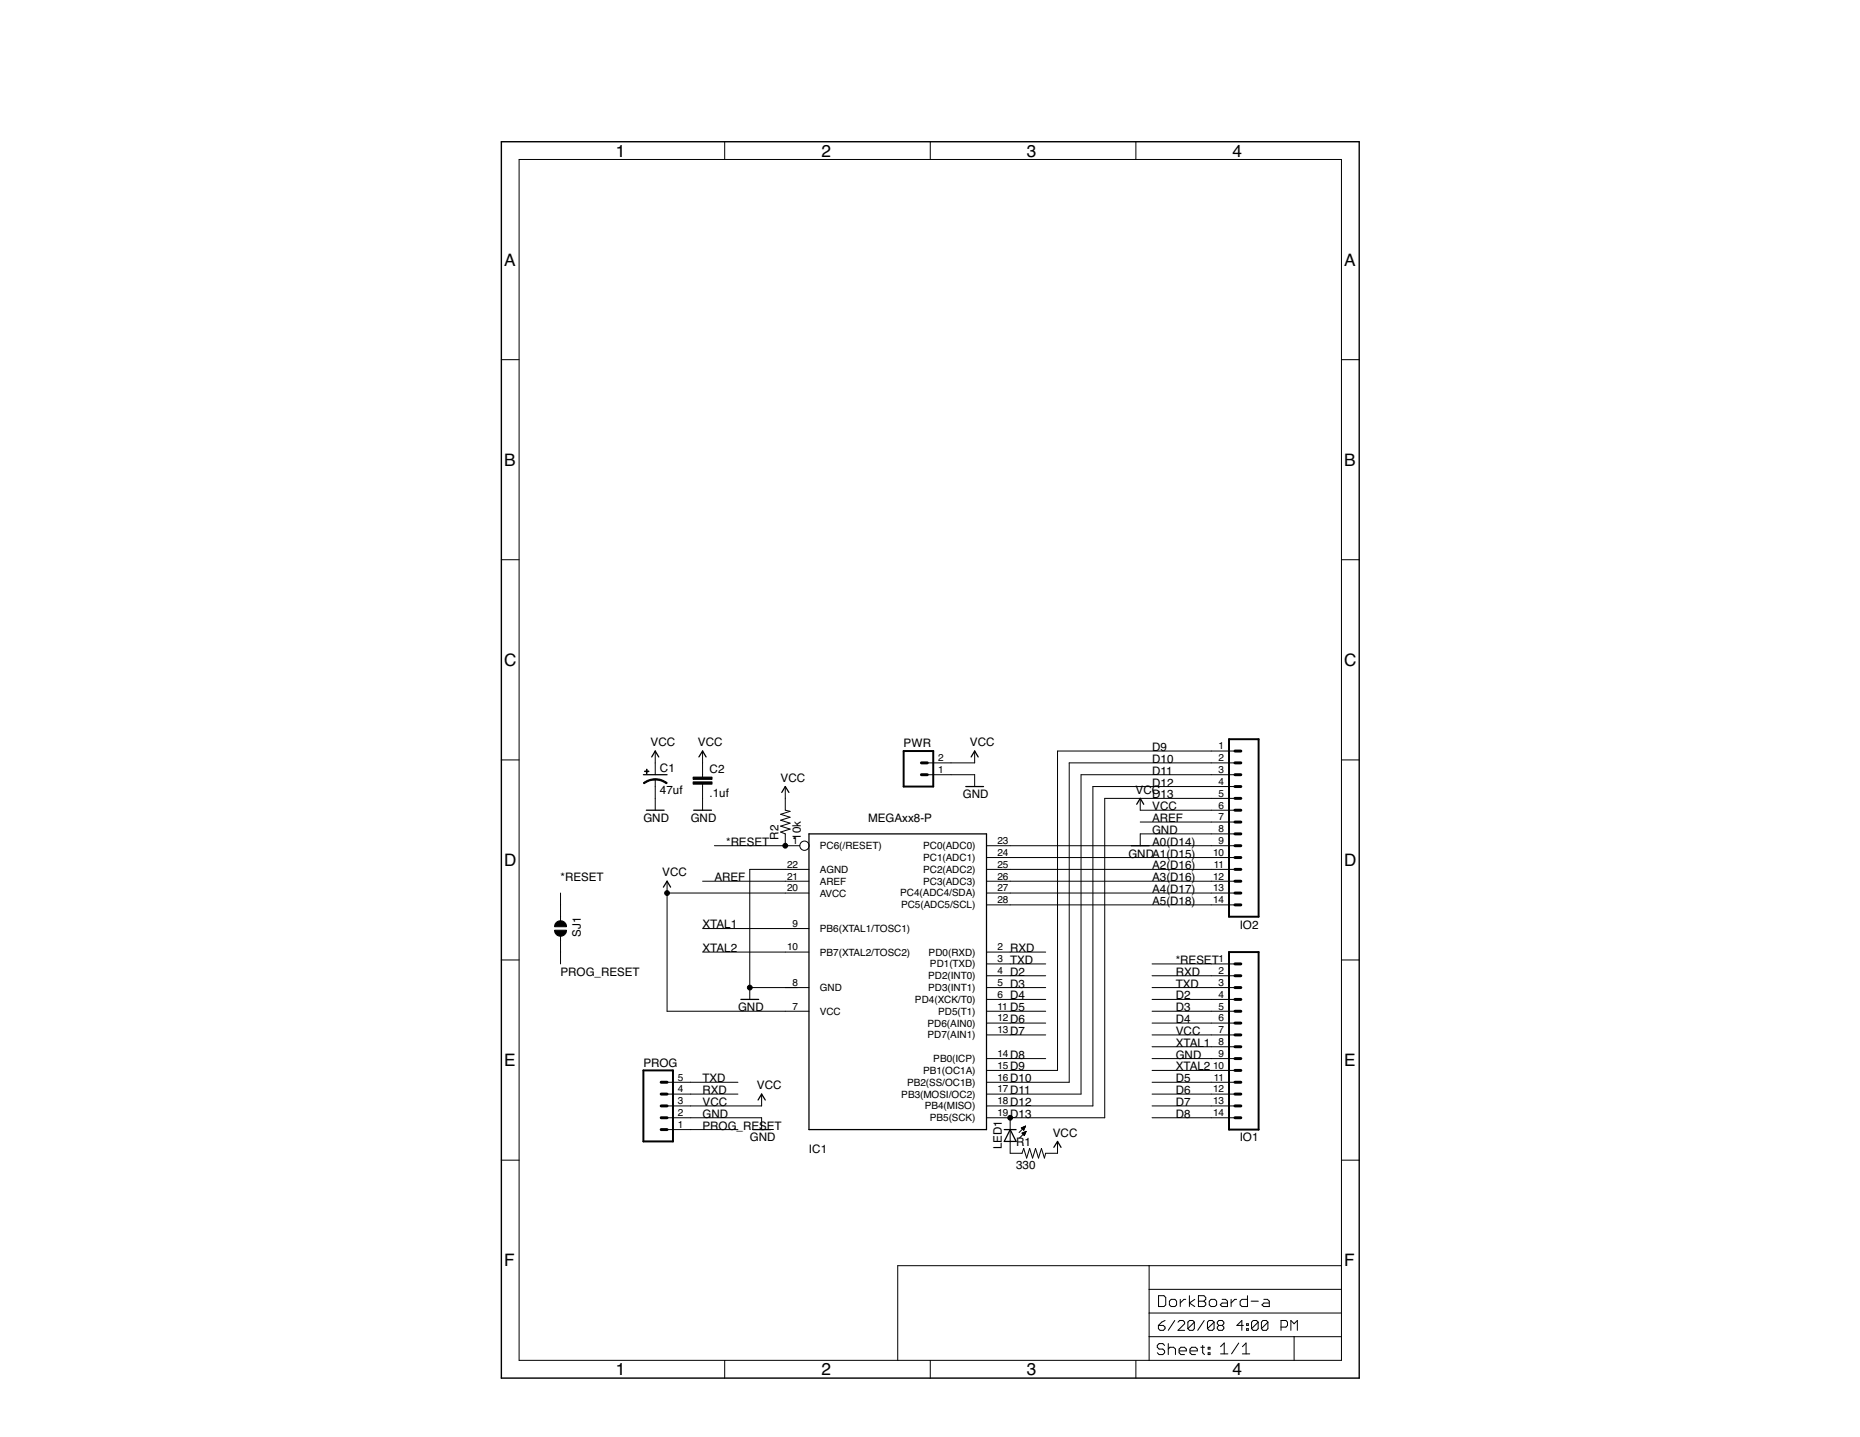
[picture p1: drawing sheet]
<svg xmlns="http://www.w3.org/2000/svg" width="279mm" height="216mm" viewBox="0 0 279 216" stroke-linecap="round" stroke-linejoin="round" font-family="sans-serif">
<g fill="#000" stroke="#000" stroke-width=".15">
<path d="M78 24v180.4zM108.9 21.3v2.7zM139.7 21.3v2.7zM170.6 21.3v2.7zM78 24h123.5zM75.3 54h2.7zM201.5 54h2.7zM75.3 84.1h2.7zM201.5 84.1h2.7zM75.3 114.2h2.7zM98.4 117.1v1.1zM98.4 114.6v1.8z"/>
<path d="M98.4 118.2v1.8zM98.4 120v1.7zM98.4 112.8v1.8zM105.5 114.6v1.8zM105.5 118.2v1.8zM105.5 116.4v.4zM105.5 117.8v.4zM105.5 120v1.7zM105.5 112.8v1.8zM118 120v1.7zM118 118.2v1.8zM139.3 116.4h3.6z"/>
<path d="M139.3 114.6h3.6zM142.9 116.4h3.5zM142.9 114.6h3.5zM146.4 116.4v1.8zM146.4 112.8v1.8zM158.9 112.8v48zM160.6 114.6v48zM162.4 116.4v48zM164.2 118.2v48zM165.9 120v47.9zM158.9 112.8h23zM160.6 114.6h21.3z"/>
<path d="M162.4 116.4h19.5zM164.2 118.2h17.7zM165.9 120h16zM181.9 112.8h3.6zM181.9 114.6h3.6zM181.9 116.4h3.6zM181.9 118.2h3.6zM181.9 120h3.6zM201.5 114.2h2.7zM84.2 134.2v1.8zM84.2 136v1.7zM84.2 137.7v.6z"/>
<path d="M100.2 134.2v17.7zM100.2 132.4v1.8zM112.6 130.6v17.8zM117.3 125l1.4-.4zM117.3 124.1l1.4-.4zM117.3 123.2l1.4-.4zM117.3 122.3l1.4-.4zM112.6 130.6h5.4zM100.2 134.2h17.8zM107.3 127.1h10.7zM105.5 132.4h12.5zM105.5 139.5h12.5z"/>
<path d="M118 139.5h3.5zM118 130.6h3.5zM118 132.4h3.5zM118 134.2h3.5zM118 127.1h2.1zM118 125.3v1.8zM117.3 125l.7 .3zM117.3 124.1l1.4 .5zM117.3 123.2l1.4 .5zM117.3 122.3l1.4 .5zM118 121.7l.7 .2zM151.7 127.1h30.2z"/>
<path d="M151.7 128.8h30.2zM151.7 130.6h30.2zM151.7 132.4h30.2zM151.7 134.2h30.2zM151.7 136h30.2zM148.2 136h3.5zM148.2 134.2h3.5zM148.2 132.4h3.5zM148.2 130.6h3.5zM148.2 128.8h3.5zM148.2 127.1h3.5zM171.3 125.3h10.6z"/>
<path d="M171.3 121.7h10.6zM171.3 123.5h10.6zM171.3 120v1.7zM171.3 125.3v1.8zM181.9 121.7h3.6zM181.9 123.5h3.6zM181.9 125.3h3.6zM181.9 127.1h3.6zM181.9 128.8h3.6zM181.9 130.6h3.6zM181.9 132.4h3.6zM181.9 134.2h3.6z"/>
<path d="M181.9 136h3.6zM75.3 144.2h2.7zM84.2 143v1.8zM84.2 141.3v1.7zM84.2 140.7v.6zM100.2 151.9h17.8zM112.6 148.4h7.1zM112.6 148.4v1.8zM105.5 143h12.5zM118 143h3.5zM118 148.4h3.5zM118 151.9h3.5z"/>
<path d="M151.7 151.9h5.4zM151.7 153.7h5.4zM151.7 155.5h5.4zM151.7 159h5.4zM148.2 159h3.5zM148.2 155.5h3.5zM148.2 153.7h3.5zM148.2 151.9h3.5zM148.2 150.2h3.5zM148.2 148.4h3.5zM148.2 146.6h3.5zM148.2 144.8h3.5z"/>
<path d="M148.2 143h3.5zM151.7 143h5.4zM151.7 144.8h5.4zM151.7 148.4h5.4zM151.7 146.6h5.4zM151.7 150.2h5.4zM173.1 159h8.8zM173.1 155.5h8.8zM173.1 157.3h8.8zM173.1 144.8h8.8zM173.1 146.6h8.8zM173.1 148.4h8.8z"/>
<path d="M173.1 151.9h8.8zM173.1 150.2h8.8zM173.1 153.7h8.8zM181.9 144.8h3.6zM181.9 146.6h3.6zM181.9 148.4h3.6zM181.9 150.2h3.6zM181.9 151.9h3.6zM181.9 153.7h3.6zM181.9 155.5h3.6zM181.9 157.3h3.6zM181.9 159h3.6z"/>
<path d="M201.5 144.2h2.7zM75.3 174.3h2.7zM103.8 167.9h10.6zM103.8 164.4h7zM103.8 162.6h7zM103.8 169.7h7zM100.2 169.7h3.6zM100.2 167.9h3.6zM100.2 166.2h3.6zM100.2 164.4h3.6zM100.2 162.6h3.6zM103.8 166.2h10.6z"/>
<path d="M114.4 167.9v1.8zM114.4 164.4v1.8zM148.2 167.9h3.5zM148.2 166.2h3.5zM148.2 164.4h3.5zM148.2 162.6h3.5zM148.2 160.8h3.5zM151.7 167.9v1.8zM151.7 171.5v1.8zM151.7 169.7v1.8zM151.7 173.3h1.8zM154.1 169.2l-1 1z"/>
<path d="M153.2 171l.9-1zM153.4 169.5l.7-.3zM153.4 169.5h.5zM153.5 170.2l.6-.2zM153.5 169.5h.4zM153.8 172.6l-.3 .7zM153.6 170.3h.4zM153.6 169.4h.4zM153.6 170.2h.4zM153.6 169.6h.3zM153.6 170.4h.4zM153.7 169.7h.1z"/>
<path d="M153.7 170.4h.2zM153.7 169.3h.3zM153.8 170.1h.3zM153.8 170.5h.1zM153.4 169.5l.4 .3zM153.8 172.6l.4 1.4zM153.5 170.2l.4 .4zM153.9 169.2h.1zM153.9 170.1h.2zM154.1 169.2l-.3 .6zM154.1 170l-.2 .6zM154.7 172.6l-.5 1.4z"/>
<path d="M154.7 172.6l.4 1.4zM155.6 172.6l-.5 1.4zM155.6 172.6l.4 1.4zM156.4 172.6l-.4 1.4zM156.4 172.6l.5 1.4zM157.1 173.3l-.2 .7zM151.7 160.8h7.2zM157.1 173.3h1.8zM158.9 171.5v1.8zM151.7 162.6h8.9zM151.7 164.4h10.7zM151.7 166.2h12.5z"/>
<path d="M151.7 167.9h14.2zM173.1 162.6h8.8zM173.1 164.4h8.8zM173.1 166.2h8.8zM173.1 167.9h8.8zM173.1 160.8h8.8zM181.9 160.8h3.6zM181.9 162.6h3.6zM181.9 164.4h3.6zM181.9 166.2h3.6zM181.9 167.9h3.6zM201.5 174.3h2.7z"/>
<path d="M134.9 190.2h37.7zM172.6 190.2h28.9zM172.6 197.3h28.9zM172.6 193.7v3.6zM172.6 193.7h28.9zM172.6 190.2v3.5zM174 199.1v.5zM174 199.6l.3 .3zM174 194.7v1.6zM174 196.3h.8zM174.3 199.9h.5zM174.5 198.6l-.5 .5z"/>
<path d="M175 199.6l-.2 .3zM174 199.1h.8zM174.8 196.3l.3-.3zM174 194.7h.8zM174.5 198.6l.5-.2zM175 199.4v.2zM174.8 199.1l.2 .3zM175.1 194.9v1.1zM174.8 194.7l.3 .2zM176.5 198.4l-1 1.5zM175.7 195.5v.5zM175.7 196l.2 .3z"/>
<path d="M175.9 196.3h.6zM175.9 195.2l-.2 .3zM176.5 196.3l.2-.3zM175.9 195.2h.6zM176.7 195.5v.5zM176.5 195.2l.2 .3zM177 199.9l.9-1zM177.2 198.4l-.2 .2zM177.3 195.2v1.1zM177.3 195.8l.5-.6zM177.2 198.4h.5zM177.8 195.2h.3z"/>
<path d="M177 199.9h.9zM177.9 198.6v.3zM177.7 198.4l.2 .2zM178.4 198.6v1zM178.4 198.6l.3-.2zM178.4 199.6l1-1zM178.7 194.7v1.6zM178.7 195.8l.8-.6zM178.7 198.4h.5zM178.4 199.6l.3 .3zM179.2 198.4l.2 .2zM178.7 199.9h.5z"/>
<path d="M179.4 198.6v1zM179.4 199.6l-.2 .3zM178.7 195.8l.8 .5zM180.9 198.4l-1 1.5zM180 194.7v1.6zM180 194.7h.8zM180 195.5h.8zM180.8 194.7l.3 .2zM180.8 195.5l.3 .3zM180 196.3h.8zM181.1 194.9v.3zM181.1 195.2l-.3 .3z"/>
<path d="M181.1 195.8v.2zM180.8 196.3l.3-.3zM181.4 198.6v1zM181.4 198.6l.2-.2zM181.4 199.6l1-1zM181.6 198.4h.5zM181.4 199.6l.2 .3zM181.7 195.5v.5zM181.7 196l.2 .3zM181.9 196.3h.6zM181.9 195.2l-.2 .3zM182.1 198.4l.3 .2z"/>
<path d="M181.6 199.9h.5zM182.4 198.6v1zM182.4 199.6l-.3 .3zM182.5 196.3l.3-.3zM181.9 195.2h.6zM182.8 195.5v.5zM182.5 195.2l.3 .3zM183.1 198.4l-.2 .2zM182.9 199.4v.2zM183.1 199.1l-.2 .3zM182.9 198.6v.3zM183.1 198.4h.5z"/>
<path d="M182.9 199.6l.2 .3zM182.9 198.9l.2 .2zM183.1 199.1h.5zM183.3 196l.3-.2zM183.6 195.2h.5zM183.3 196l.3 .3zM183.6 195.8h.8zM183.6 198.4l.2 .2zM183.6 199.1l.2 .3zM183.1 199.9h.5zM183.8 198.6v.3zM183.8 198.9l-.2 .2z"/>
<path d="M183.8 199.4v.2zM183.8 199.6l-.2 .3zM184.1 195.2l.3 .3zM184.4 195.5v.8zM183.6 196.3h.8zM184.9 195.2v1.1zM185.5 195.2l-.6 .6zM185.5 195.2h.3zM185.8 199.1h1zM186.3 195.5v.5zM186.3 195.5l.3-.3zM186.5 198.4v1.5z"/>
<path d="M186.5 198.4l-.7 .7zM186.3 196l.3 .3zM186.6 195.2h.8zM187.3 198.9h.2zM187.3 198.9v.2zM187.3 199.6h.2zM187.3 199.6v.3zM187.4 194.7v1.6zM186.6 196.3h.8zM187.5 198.9v.2zM187.3 199.1h.2zM187.5 199.6v.3z"/>
<path d="M187.3 199.9h.2zM187.9 195.5h1.1zM188 198.6v1zM188 198.6l.3-.2zM188 199.6l1-1zM188.3 198.4h.4zM188 199.6l.3 .3zM188.7 198.4l.3 .2zM188.3 199.9h.4zM189 198.6v1zM189 199.6l-.3 .3zM189.5 198.6v1z"/>
<path d="M189.7 198.4l-.2 .2zM189.5 199.6l1-1zM189.6 196l.2-.2zM189.7 198.4h.5zM189.5 199.6l.2 .3zM189.8 195.2h.6zM189.6 196l.2 .3zM189.8 195.8h.9zM190.2 198.4l.3 .2zM189.7 199.9h.5zM190.4 195.2l.3 .3zM190.5 198.6v1z"/>
<path d="M190.5 199.6l-.3 .3zM190.7 195.5v.8zM189.8 196.3h.9zM192.4 198.4v1.5zM192.4 198.4h.8zM193.2 198.4l.2 .2zM192.4 199.4h.8zM193.4 198.6v.5zM193.4 199.1l-.2 .3zM193.9 198.4v1.5zM193.9 198.4l.5 .5zM194.4 198.9l.5-.5z"/>
<path d="M194.9 198.4v1.5zM78 204.4h123.5zM108.9 204.4v2.7zM134.9 190.2v14.2zM139.7 204.4v2.7zM170.6 204.4v2.7zM172.6 200.8v3.6zM172.6 197.3v3.5zM173.8 202.1v.3zM173.8 202.4l.3 .3zM174.1 201.9l-.3 .2zM174.1 202.7h.6z"/>
<path d="M173.8 203.2l.3 .3zM174.1 201.9h.6zM174.7 202.7l.2 .3zM174.1 203.5h.6zM174.7 201.9l.2 .2zM174.9 203v.2zM174.9 203.2l-.2 .3zM175.5 201.9v1.6zM175.7 202.4l-.2 .3zM175.7 202.4h.6zM176.3 202.4l.3 .3zM176.6 202.7v.8z"/>
<path d="M177.1 202.7v.5zM177.1 202.7l.3-.3zM177.1 203.2l.3 .3zM177.4 202.4h.5zM177.4 203.5h.5zM177.9 202.4l.3 .3zM178.2 202.7v.3zM177.1 203h1.1zM178.8 202.7v.5zM178.8 202.7l.2-.3zM178.8 203.2l.2 .3zM179 202.4h.6z"/>
<path d="M179 203.5h.6zM179.6 202.4l.3 .3zM179.9 202.7v.3zM178.8 203h1.1zM180.4 202.4h.5zM180.7 202.1v1.1zM180.7 203.2l.2 .3zM181.5 202.4h.3zM181.5 202.4v.3zM181.5 203.2h.3zM181.5 203.2v.3zM181.8 202.4v.3z"/>
<path d="M181.5 202.7h.3zM181.8 203.2v.3zM181.5 203.5h.3zM183.3 202.3l.6-.5zM183.3 203.4h1.1zM183.9 201.8v1.6zM186.1 201.8l-1.1 1.6zM186.6 202.3l.6-.5zM186.6 203.4h1.1zM187.2 201.8v1.6zM194.4 200.8v3.6zM194.4 200.8h7.1z"/>
<path d="M172.6 200.8h21.8zM201.5 24v180.4z"/>
<path d="M96.6 117.6a2.68 2.68 0 0 1 1.8-.6v.2a2.54 2.54 0 0 0-1.6 .6z" fill-rule="evenodd"/>
<path d="M98.4 117a2.54 2.54 0 0 1 1.8 .6l-.1 .2a2.72 2.72 0 0 0-1.7-.6z" fill-rule="evenodd"/>
<path d="M83.3 139.8h1.8a.89 .89 0 0 1-.9 .9 .89 .89 0 0 1-.9-.9z" fill-rule="evenodd"/>
<path d="M83.5 138.6a.89 .89 0 0 1 1-.2 .89 .89 0 0 1 .6 .8h-1.8z" fill-rule="evenodd"/>
<circle cx="100.2" cy="134.2" r=".36"/>
<circle cx="118" cy="127.1" r=".36"/>
<circle cx="112.6" cy="148.4" r=".36"/>
<circle cx="151.7" cy="167.9" r=".36"/>
</g>
<g fill="#000" stroke="#000" stroke-width=".19">
<path d="M96.6 116.4h3.6zM98.4 112.8l-.5 .9zM98.4 112.8l.6 .9zM105.5 112.8l-.5 .9zM105.5 112.8l.6 .9zM118 118.2l-.6 .9zM118 118.2l.5 .9zM145.1 118.2h2.6zM146.4 112.8l-.5 .9zM146.4 112.8l.5 .9zM171.3 120l-.5 .8zM97.1 121.7h2.7z"/>
<path d="M100.2 132.4l-.5 .9zM100.2 132.4l.5 .9zM104.2 121.7h2.7zM121.5 125.3h26.7zM148.2 125.3v44.4zM169.9 127.1h2.7zM171.3 120l.5 .8zM111.3 150.2h2.7zM113.1 169.7h2.6zM114.4 164.4l-.5 .9zM114.4 164.4l.6 .9zM121.5 125.3v44.4z"/>
<path d="M121.5 169.7h26.7zM151.7 169.7l-.8 1.8zM150.9 169.7h.8zM150.9 171.5h.8zM151.7 169.7l.9 1.8zM151.7 169.7h.9zM151.7 171.5h.9zM158.9 171.5l-.6 .9zM158.9 171.5l.5 .9z"/>
</g>
<circle cx="120.8" cy="127.1" r=".7" fill="none" stroke="#000" stroke-width=".15"/>
<g fill="#000" stroke="#000" stroke-width=".3">
<path d="M135.7 112.8v5.4zM135.7 112.8h4.5zM135.7 118.2h4.5zM140.2 112.8v5.4zM184.6 111.1h4.5zM184.6 111.1v26.6zM189.1 111.1v26.6zM184.6 137.7h4.5zM184.6 143h4.5zM184.6 143v26.7zM96.6 160.8v10.7zM96.6 160.8h4.5z"/>
<path d="M96.6 171.5h4.5zM101.1 160.8v10.7zM189.1 143v26.7zM184.6 169.7h4.5z"/>
</g>
<g fill="#000" stroke="#000" stroke-width=".44">
<path d="M138.4 114.6h.9zM138.4 116.4h.9zM185.5 116.4h.9zM185.5 114.6h.9zM185.5 112.8h.9zM185.5 120h.9zM185.5 118.2h.9zM185.5 121.7h.9zM185.5 123.5h.9zM185.5 125.3h.9zM185.5 127.1h.9zM185.5 128.8h.9z"/>
<path d="M185.5 130.6h.9zM185.5 132.4h.9zM185.5 134.2h.9zM185.5 136h.9zM185.5 148.4h.9zM185.5 146.6h.9zM185.5 144.8h.9zM185.5 151.9h.9zM185.5 150.2h.9zM185.5 153.7h.9zM185.5 155.5h.9zM185.5 157.3h.9z"/>
<path d="M185.5 159h.9zM99.3 166.2h.9zM99.3 167.9h.9zM99.3 169.7h.9zM99.3 162.6h.9zM99.3 164.4h.9zM185.5 160.8h.9zM185.5 162.6h.9zM185.5 164.4h.9zM185.5 166.2h.9zM185.5 167.9h.9z"/>
</g>
<path d="M96.8 115.8h.7v.1h-.7zM97.1 115.6h.1v.6h-.1zM104.1 117.5h2.9v.3h-2.9zM104.1 116.8h2.9v.3h-2.9z" fill="#000" stroke="#000" stroke-width=".15"/>
<path d="M75.3 21.3v185.8zM75.3 21.3h128.9zM75.3 207.1h128.9zM204.2 21.3v185.8z" fill="#000" stroke="#000" stroke-width=".21"/>
<g font-size="2.6">
<text x="92.5" y="23.5">1</text>
<text x="123.4" y="23.5">2</text>
<text x="154.3" y="23.5">3</text>
<text x="185.1" y="23.5">4</text>
<text x="75.7" y="39.9">A</text>
<text x="201.9" y="39.9">A</text>
<text x="75.7" y="70">B</text>
<text x="201.9" y="70">B</text>
<text x="75.7" y="100">C</text>
<text x="201.9" y="100">C</text>
<text x="75.7" y="130.1">D</text>
<text x="201.9" y="130.1">D</text>
<text x="75.7" y="160.2">E</text>
<text x="201.9" y="160.2">E</text>
<text x="75.7" y="190.3">F</text>
<text x="201.9" y="190.3">F</text>
<text x="92.5" y="206.6">1</text>
<text x="123.4" y="206.6">2</text>
<text x="154.3" y="206.6">3</text>
<text x="185.1" y="206.6">4</text>
</g>
<g font-size="1.8">
<text x="97.7" y="112.1">VCC</text>
<text x="104.8" y="112.1">VCC</text>
<text x="135.7" y="112.3">PWR</text>
<text x="145.7" y="112.1">VCC</text>
<text x="173.1" y="112.8">D9</text>
<text x="99.1" y="115.9">C1</text>
<text x="99.1" y="119.3">47uf</text>
<text x="106.6" y="116.1">C2</text>
<text x="106.6" y="119.7">.1uf</text>
<text x="117.3" y="117.5">VCC</text>
<text x="144.6" y="119.9">GND</text>
<text x="170.6" y="119.2">VCC</text>
<text x="173.1" y="114.6">D10</text>
<text x="173.1" y="116.4">D11</text>
<text x="173.1" y="118.2">D12</text>
<text x="173.1" y="119.9">D13</text>
<text x="96.6" y="123.5">GND</text>
<text x="103.8" y="123.5">GND</text>
<text x="130.4" y="123.5">MEGAxx8-P</text>
<text x="173.1" y="125.3">GND</text>
<text x="173.1" y="121.7">VCC</text>
<text x="173.1" y="123.5">AREF</text>
<text x="99.5" y="131.7">VCC</text>
<text x="109.1" y="127.1">*RESET</text>
<text x="116.9" y="126.2" transform="rotate(-90 116.9 126.2)">R2</text>
<text x="120.3" y="126.2" transform="rotate(-90 120.3 126.2)">10k</text>
<text x="169.5" y="128.8">GNDA1(D15)</text>
<text x="173.1" y="127.1">A0(D14)</text>
<text x="173.1" y="130.6">A2(D16)</text>
<text x="84.2" y="132.4">*RESET</text>
<text x="107.3" y="132.4">AREF</text>
<text x="173.1" y="132.4">A3(D16)</text>
<text x="173.1" y="134.2">A4(D17)</text>
<text x="173.1" y="135.9">A5(D18)</text>
<text x="87.2" y="140.7" transform="rotate(-90 87.2 140.7)">SJ1</text>
<text x="105.5" y="139.5">XTAL1</text>
<text x="105.5" y="143.1">XTAL2</text>
<text x="151.7" y="143.1">RXD</text>
<text x="186.2" y="139.5">IO2</text>
<text x="84.2" y="146.6">PROG_RESET</text>
<text x="151.7" y="144.8">TXD</text>
<text x="151.7" y="148.4">D3</text>
<text x="151.7" y="146.6">D2</text>
<text x="176.6" y="144.8">*RESET</text>
<text x="176.6" y="146.6">RXD</text>
<text x="176.6" y="148.4">TXD</text>
<text x="110.9" y="151.9">GND</text>
<text x="151.7" y="150.2">D4</text>
<text x="151.7" y="151.9">D5</text>
<text x="151.7" y="153.7">D6</text>
<text x="151.7" y="155.5">D7</text>
<text x="176.6" y="155.5">VCC</text>
<text x="176.6" y="151.9">D3</text>
<text x="176.6" y="150.2">D2</text>
<text x="176.6" y="153.7">D4</text>
<text x="96.6" y="160.3">PROG</text>
<text x="151.7" y="159.1">D8</text>
<text x="151.7" y="160.8">D9</text>
<text x="176.6" y="159.1">GND</text>
<text x="176.6" y="157.3">XTAL1</text>
<text x="176.6" y="160.8">XTAL2</text>
<text x="105.5" y="167.9">GND</text>
<text x="105.5" y="166.2">VCC</text>
<text x="105.5" y="164.4">RXD</text>
<text x="105.5" y="162.6">TXD</text>
<text x="113.7" y="163.7">VCC</text>
<text x="151.7" y="162.6">D10</text>
<text x="151.7" y="164.4">D11</text>
<text x="151.7" y="166.2">D12</text>
<text x="151.7" y="167.9">D13</text>
<text x="176.6" y="162.6">D5</text>
<text x="176.6" y="164.4">D6</text>
<text x="176.6" y="166.2">D7</text>
<text x="176.6" y="167.9">D8</text>
<text x="105.5" y="169.7">PROG_RESET</text>
<text x="112.6" y="171.5">GND</text>
<text x="121.5" y="173.3">IC1</text>
<text x="150.5" y="172.7" transform="rotate(-90 150.5 172.7)">LED1</text>
<text x="152.6" y="172.2">R1</text>
<text x="158.1" y="170.8">VCC</text>
<text x="186.2" y="171.5">IO1</text>
<text x="152.6" y="175.6">330</text>
</g>
<g font-size="1.5">
<text x="183" y="112.6">1</text>
<text x="140.9" y="116.1">1</text>
<text x="140.9" y="114.4">2</text>
<text x="183" y="114.4">2</text>
<text x="183" y="116.1">3</text>
<text x="183" y="117.9">4</text>
<text x="183" y="119.7">5</text>
<text x="183" y="121.5">6</text>
<text x="183" y="123.3">7</text>
<text x="183" y="125">8</text>
<text x="118.2" y="130.4">22</text>
<text x="119.1" y="126.8">1</text>
<text x="123.2" y="131.1">AGND</text>
<text x="123.2" y="127.6">PC6(/RESET)</text>
<text x="138.7" y="131.1">PC2(ADC2)</text>
<text x="138.7" y="129.4">PC1(ADC1)</text>
<text x="138.7" y="127.6">PC0(ADC0)</text>
<text x="149.8" y="130.4">25</text>
<text x="149.8" y="128.6">24</text>
<text x="149.8" y="126.8">23</text>
<text x="182.2" y="128.6">10</text>
<text x="182.3" y="130.4">11</text>
<text x="183" y="126.8">9</text>
<text x="118.2" y="132.1">21</text>
<text x="118.2" y="133.9">20</text>
<text x="123.2" y="132.9">AREF</text>
<text x="123.2" y="134.7">AVCC</text>
<text x="135.2" y="134.7">PC4(ADC4/SDA)</text>
<text x="135.3" y="136.5">PC5(ADC5/SCL)</text>
<text x="138.7" y="132.9">PC3(ADC3)</text>
<text x="149.8" y="135.7">28</text>
<text x="149.8" y="133.9">27</text>
<text x="149.8" y="132.1">26</text>
<text x="182.2" y="132.1">12</text>
<text x="182.2" y="133.9">13</text>
<text x="182.2" y="135.7">14</text>
<text x="118.2" y="142.8">10</text>
<text x="119.1" y="139.3">9</text>
<text x="123.2" y="143.6">PB7(XTAL2/TOSC2)</text>
<text x="123.2" y="140">PB6(XTAL1/TOSC1)</text>
<text x="139.5" y="143.6">PD0(RXD)</text>
<text x="149.8" y="142.8">2</text>
<text x="119.1" y="148.1">8</text>
<text x="123.2" y="148.9">GND</text>
<text x="139.4" y="148.9">PD3(INT1)</text>
<text x="139.4" y="147.1">PD2(INT0)</text>
<text x="139.7" y="145.4">PD1(TXD)</text>
<text x="149.8" y="149.9">6</text>
<text x="149.8" y="148.1">5</text>
<text x="149.8" y="146.4">4</text>
<text x="149.8" y="144.6">3</text>
<text x="183" y="144.6">1</text>
<text x="183" y="146.4">2</text>
<text x="183" y="148.1">3</text>
<text x="183" y="149.9">4</text>
<text x="119.1" y="151.7">7</text>
<text x="123.2" y="152.5">VCC</text>
<text x="137.4" y="150.7">PD4(XCK/T0)</text>
<text x="139.3" y="154.2">PD6(AIN0)</text>
<text x="140.9" y="152.5">PD5(T1)</text>
<text x="149.8" y="155.2">13</text>
<text x="149.8" y="153.5">12</text>
<text x="149.8" y="151.7">11</text>
<text x="183" y="151.7">5</text>
<text x="183" y="153.5">6</text>
<text x="183" y="155.2">7</text>
<text x="138.7" y="161.4">PB1(OC1A)</text>
<text x="139.3" y="156">PD7(AIN1)</text>
<text x="140.2" y="159.6">PB0(ICP)</text>
<text x="149.8" y="160.6">15</text>
<text x="149.8" y="158.8">14</text>
<text x="182.2" y="160.6">10</text>
<text x="183" y="157">8</text>
<text x="183" y="158.8">9</text>
<text x="101.8" y="167.7">2</text>
<text x="101.8" y="165.9">3</text>
<text x="101.8" y="164.1">4</text>
<text x="101.8" y="162.4">5</text>
<text x="135.4" y="164.9">PB3(MOSI/OC2)</text>
<text x="136.3" y="163.1">PB2(SS/OC1B)</text>
<text x="138.9" y="166.7">PB4(MISO)</text>
<text x="149.8" y="167.7">19</text>
<text x="149.8" y="165.9">18</text>
<text x="149.8" y="164.1">17</text>
<text x="149.8" y="162.4">16</text>
<text x="182.2" y="164.1">12</text>
<text x="182.2" y="165.9">13</text>
<text x="182.2" y="167.7">14</text>
<text x="182.3" y="162.4">11</text>
<text x="101.8" y="169.5">1</text>
<text x="139.7" y="168.5">PB5(SCK)</text>
</g>
</svg>
